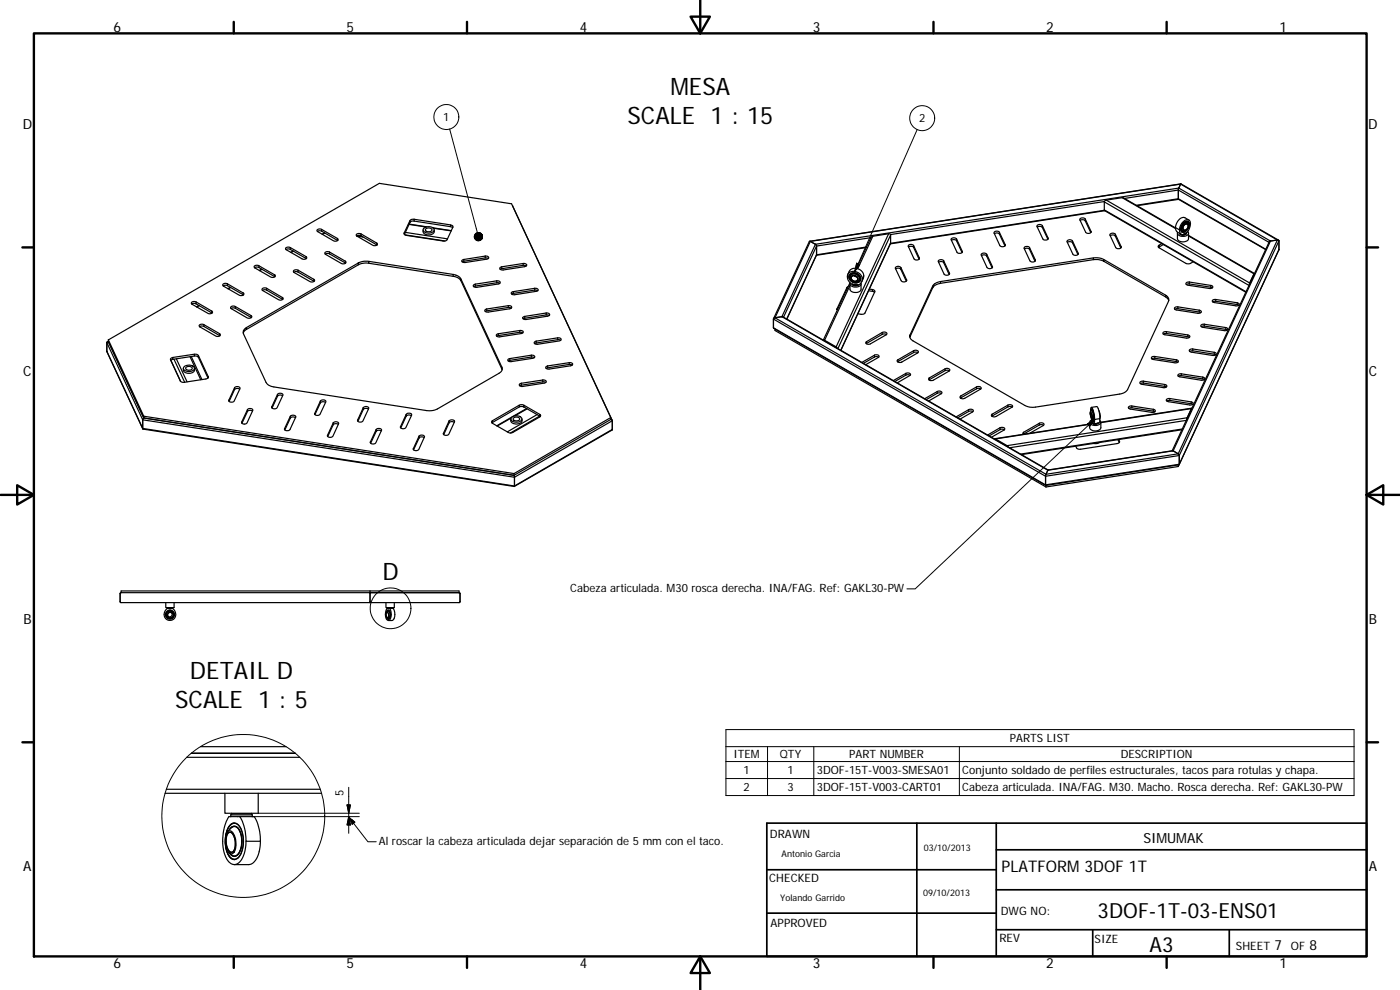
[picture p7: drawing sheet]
<svg xmlns="http://www.w3.org/2000/svg" width="420mm" height="297mm" viewBox="0 0 420 297" stroke-linecap="round" stroke-linejoin="round" font-family="sans-serif">
<g fill="none" stroke="#000" stroke-width=".36">
<path d="M336.8 59.3l16 9.3M336.8 59.3l-4.8 .7M336.8 59.3l16 9.1M353.6 59.6l.1 .2M353.6 57v2.6M353.6 57l27.2 15.7M353.6 59.6l26.3 15.2M353.6 59.6l-12.6 2M353.6 57l-16.1 2.5M353.7 59.8l26.1 15.1M353.7 59.8l-12.5 1.9M353.8 56.4l-.2 .6"/>
<path d="M353.8 56.4l27.5 15.9M353.8 56.4l-109.1 16.9M354.3 55.2l29.1 16.8M354.3 55.2l-.5 1.2M354.3 55.2l-111.1 17.2M354.4 55.2h-.1M354.4 55.2l29.3 16.9M354.4 55.2l-111.4 17.2M77.7 79.7a.77 .77 0 0 0-.9-.2 .77 .77 0 0 0-.4 .8l4.8 2.8a.78 .78 0 0 0 .9 .2 .78 .78 0 0 0 .4-.8l-.1-.1M77.7 79.7l4.7 2.7M77.7 79.7v.6M87.1 74.3l4.7 2.7"/>
<path d="M87.1 74.8l4.7 2.7M87.1 74.3a.78 .78 0 0 0-.9-.2 .78 .78 0 0 0-.4 .7l4.8 2.9a.76 .76 0 0 0 .9 .1 .76 .76 0 0 0 .5-.7l-.2-.1M87.1 74.8l-.6-.1-.7 .2M87.1 74.3v.5M87.9 75.3l-.6 .4M88.1 75.4l-.7 .4M91.8 77.5l.1 .1M91.8 77v.5M96.5 69.4l-.7-.2-.5 .2M96.5 68.8l4.8 2.7M96.5 68.8v.6M96.5 69.4l4.8 2.7"/>
<path d="M96.5 68.8a.87 .87 0 0 0-1.4 .5l5 2.9a.77 .77 0 0 0 .8 .2 .77 .77 0 0 0 .5-.8l-.1-.1M97.4 69.9l-.7 .4M97.5 69.9l-.7 .4M98.9 76.2l-.8-.1-.5 .1M98.9 75.6l4.7 2.8M98.9 75.6v.6M98.9 76.2l4.7 2.7M98.9 75.6a.79 .79 0 0 0-.9-.1 .79 .79 0 0 0-.4 .7l4.8 2.8a.78 .78 0 0 0 .9 .2 .78 .78 0 0 0 .4-.7l-.1-.1M101.3 72.1l.1 .1M101.3 71.5v.6M103.6 78.9l.1 .1M103.6 78.4v.5"/>
<path d="M107.3 70.7l1.2 .1M107.5 78.9a5.1 5.1 0 0 1 3.2-.5v.6a5.3 5.3 0 0 0-3.2 .5zM107.5 78.9l-33.6 19.4M107.5 79.5l-33.6 19.3M108.3 70.7l-.6-.1-.7 .2 2 .3M108.3 70.2l4.7 2.7M108.3 70.2v.5M108.3 70.7l4.7 2.7M108.3 70.2l-.2-.1a.67 .67 0 0 0-.8-.1 .67 .67 0 0 0-.3 .8l4.9 2.8a.76 .76 0 0 0 .8 .2 .76 .76 0 0 0 .5-.8l-.2-.1M110.7 78.4l25.3 3.9M110.7 79l25.3 3.9M113 73.4l.1 .1"/>
<path d="M113 72.9v.5M121.3 69.9v.3M121.5 70.5l12.1 1.8M121.7 69.7l12.6 2M122.7 67.3l5.2 .8M122.8 67.2l5.3 .9M123 66.2l-1.7 3.7M123 66.7l-1.6 3.6M124.3 66.3l10.9 1.7M124.3 65.8l10.9 1.7M124.3 65.8a.92 .92 0 0 0-1.3 .9l.6-.3 .7-.1M124.3 65.8v.5"/>
<path d="M127 69a1.66 1.66 0 0 0 .9 1.4 1.66 1.66 0 0 0 1.8-.1l.6-.6v-.7M127.2 68.5a1.99 1.99 0 0 1 3.1 .5 1.95 1.95 0 0 1-3.3 0zM127.8 68.7a1.09 1.09 0 0 1 1.8 .4 1.14 1.14 0 0 1-1.9-.3zM129.9 68.3l5.6 .9M130.1 68.5l5.3 .8M135.9 68.3l-.7-.3v-.5l.6 .2 .2 .4-1.8 3.8-.8 .4-11.4-1.7-.7-.3v-.4M139.2 78.4l-.5 .2M139.2 77.9v.5M145.6 77.4l-6.4 1M145.6 76.8v.6M145.6 76.8l-6.4 1.1M145.6 77.4l.9 .2"/>
<path d="M145.6 76.8a.63 .63 0 0 1 .7 .1 .63 .63 0 0 1 .3 .6l-7 1.3a.63 .63 0 0 1-.7-.1 .63 .63 0 0 1-.2-.6l.5-.2M153.8 61.7l29.9 64.4M157 79.1a.64 .64 0 0 1 .7 0 .64 .64 0 0 1 .3 .7l-7 1.2a.58 .58 0 0 1-.8 0 .58 .58 0 0 1 0-.8l.4-.1M157 79.6l-6.4 1M157 79.1v.5M157 79.1l-6.4 1M157 79.6l.9 .2M243.2 72.4l-10.6 23M243.2 72.4l-.3 .1-10.8 23.1M243.2 72.4l1.5 .9M244.7 73.3l-10 21.7M244.7 73.3l.4 .5"/>
<path d="M245.1 73.8l-9.9 21.4M245.1 76.5l-9 19.2M245.1 73.8v2.7M245.1 76.5l-.1 .1M260 74.3l-15 2.3M260 74.1l-14.9 2.4M261.4 71.3l-16.3 2.5M261.9 70.9l-4.5 9.7M261.9 70.9l-.5 .4-4.3 9.2M266.7 70.1l-15.8 34M266.7 70.1l.3 .1 .3 .3M266.7 70.1l-4.8 .8"/>
<path d="M267.3 70.5l-15.8 34.1M267.3 72.9l-15 32.2M267.3 70.5v2.4M267.3 72.9l-14.9 32.2M272.7 74.1l.1-.1a1.19 1.19 0 0 1 1.4 .2M274.2 74.2l1.6 3.6M274.2 73.7a.89 .89 0 0 0-.9-.4 .89 .89 0 0 0-.7 .6l1.7 3.8a.91 .91 0 0 0 .9 .3 .91 .91 0 0 0 .7-.6M274.2 73.7l1.7 3.7M274.2 73.7v.5M275.9 77.4v.3M281.7 78.7a1.13 1.13 0 0 1 1.5 .1M283.2 78.8l1.6 3.6"/>
<path d="M283.2 78.3l1.8 3.7M283.2 78.3v.5M283.2 78.3a.89 .89 0 0 0-.9-.4 .89 .89 0 0 0-.7 .6l1.7 3.7a.93 .93 0 0 0 1.7-.2M285.5 72.1a1.11 1.11 0 0 1 1.6 .1M287.1 72.2l1.6 3.6M287.1 71.7l1.7 3.7M287.1 71.7v.5M287.1 71.7a.93 .93 0 0 0-1.6 .2l1.7 3.8a.89 .89 0 0 0 .9 .3 .89 .89 0 0 0 .7-.6M288.8 75.4v.3M294.6 76.7a1.14 1.14 0 0 1 1.5 .1M296.1 76.8l1.6 3.6M296.1 76.3l1.7 3.7"/>
<path d="M296.1 76.3v.5M296.1 76.3a.95 .95 0 0 0-1.6 .2l1.7 3.8a.95 .95 0 0 0 1.6-.3M298.4 70.1a1.14 1.14 0 0 1 1.5 .2M299.9 70.3l1.7 3.5M299.9 69.7a.88 .88 0 0 0-.8-.4 .88 .88 0 0 0-.7 .7l1.7 3.7a.91 .91 0 0 0 .9 .4 .91 .91 0 0 0 .7-.7M299.9 69.7l1.8 3.7M299.9 69.7v.6M301.7 73.4v.3M307.5 74.7a1.11 1.11 0 0 1 1.5 .1M309 74.8l1.6 3.6M309 74.3l1.7 3.7M309 74.3v.5"/>
<path d="M309 74.3a.91 .91 0 0 0-.9-.4 .91 .91 0 0 0-.7 .6l1.7 3.8a.91 .91 0 0 0 .9 .3 .91 .91 0 0 0 .7-.6M310.7 78v.3M311.3 68.1h.1a1.13 1.13 0 0 1 1.4 .2M312.8 68.3l1.7 3.5M312.8 67.7l1.7 3.7M312.8 67.7v.6M312.8 67.7a.91 .91 0 0 0-.9-.4 .91 .91 0 0 0-.7 .7l1.8 3.7a.88 .88 0 0 0 .8 .4 .88 .88 0 0 0 .7-.7M314.5 71.4v.3M320.3 72.7l.2-.1a1.21 1.21 0 0 1 1.4 .2M321.9 72.8l1.6 3.6M321.9 72.3l1.7 3.7M321.9 72.3v.5"/>
<path d="M321.9 72.3a.92 .92 0 0 0-.9-.4 .92 .92 0 0 0-.8 .6l1.8 3.8a.91 .91 0 0 0 .9 .3 .91 .91 0 0 0 .7-.6M323.6 76v.3M324.2 66.2a1.11 1.11 0 0 1 1.5 .1M325.7 66.3l1.7 3.5M325.7 65.7l1.7 3.7M325.7 65.7v.6M325.7 65.7a.91 .91 0 0 0-.9-.3 .91 .91 0 0 0-.7 .6l1.7 3.7a.93 .93 0 0 0 1.6-.3M327.4 69.4v.3M328.1 77.4a5.1 5.1 0 0 1 3.2 .5v.5a5.1 5.1 0 0 0-3.2-.5zM328.1 77.9l-45.8 7.1M328.1 77.4l-45.8 7.1M331.3 77.9l18.5 10.7"/>
<path d="M331.3 78.4l18.5 10.7M331.4 63l42.5 24.5M331.4 60.6l43.4 25M331.4 63l.2 .2M331.4 60.6v2.4M331.4 60.5l-64.1 9.9M331.4 63.1l-64.1 9.9M331.5 63.2l-64.3 10M331.6 63.2l42.3 24.5M332 60l43 24.9M332 60l-.6 .6M333.2 70.7a1.09 1.09 0 0 1 1.5 .2"/>
<path d="M334.7 70.9l1.7 3.5M334.7 70.3l1.8 3.7M334.7 70.3v.6M334.7 70.3a.95 .95 0 0 0-1.6 .2l1.7 3.8a.92 .92 0 0 0 .9 .3 .92 .92 0 0 0 .8-.6M336.5 74v.3M347.7 74.2l.2-.6-.3 .3 .1 .4 8.4 4.8h1l1-.6M348.7 73.1l-.8 .5M349.1 73.4l-1.2 .7M352.8 68.3l.2 .9 .4 .5M352.8 68.3l1.2 .7M353.4 70v1.6a1.92 1.92 0 0 0 3.3 0v-1.6M353.4 69.7l1.2 .7"/>
<path d="M354 69a2.93 2.93 0 0 1 2.6-3.1 1.79 1.79 0 0 1 .4 2.6l-.9 1.3M354 69l.3 1.1 .6 .4M354.1 70.2l.8 .3 1-.3M355.1 67a.95 .95 0 0 1 1-.7 .95 .95 0 0 1 .8 .9 2.29 2.29 0 0 1-2.1 2.4 1.77 1.77 0 0 1 .3-2.6zM355.1 70.3l-.2 .2M355.3 66.8a.96 .96 0 0 1 1.3-.2 .96 .96 0 0 1 .2 1.4 1.87 1.87 0 0 1-2.1 1.5 2.03 2.03 0 0 1 .6-2.7zM355.3 67.4a.78 .78 0 0 1 1.2-.2 .78 .78 0 0 1 .1 1.2 .89 .89 0 0 1-1.4 .8 .89 .89 0 0 1 0-1.6zM355.3 67.6a.72 .72 0 0 1 1.1-.3 .72 .72 0 0 1 0 1.2 .74 .74 0 0 1-1.1 .5 .74 .74 0 0 1-.1-1.2zM355.4 67.5a.67 .67 0 0 1 1-.1 .67 .67 0 0 1 0 1 .77 .77 0 0 1-1.2 .5 .77 .77 0 0 1 .1-1.3zM356 70.1a1.32 1.32 0 0 1-1.9 0l.6 .3M356.1 69.8l-.3 .3-.7 .2M356.1 69.8a.88 .88 0 0 1-1.2 .7"/>
<path d="M356.1 69.8l-1 .5M356.5 69.5a.93 .93 0 0 1-.1 1.1 .93 .93 0 0 1-1 .3 1.42 1.42 0 0 1-2-1.2M356.5 66.4a2.11 2.11 0 0 1-1.8 3.2M356.6 68.4a1.01 1.01 0 0 0 .2-1.1 1.01 1.01 0 0 0-1-.6 1.87 1.87 0 0 0-.9 2.6l.9-.1 .6-.6M356.7 67.3a.8 .8 0 0 0-.7-.7 .8 .8 0 0 0-.9 .6 1.29 1.29 0 0 0 0 2.2l.4-.1M356.7 70.8l19.6 11.3M356.7 70.6l19.7 11.4M356.8 66l-1.2-.7a2.72 2.72 0 0 0-2.8 3M381.3 72.3l-29.2 63M381.3 72.3l-.4 .2-29.1 62.8M383.4 72l-29.8 64.2M383.4 72l-2.1 .3"/>
<path d="M383.4 72l.4 .3M383.8 74.9l-29.9 64.4M383.8 72.3l-29.9 64.4M383.8 74.9l-29.9 64.5M383.8 72.3v2.6M58.8 90.6a.77 .77 0 0 0-.8-.2 .77 .77 0 0 0-.5 .8l4.9 2.8a.86 .86 0 0 0 1.4-.5l-.3-.2M58.8 91.2l-.8-.2-.5 .2M58.8 90.6l4.7 2.7M58.8 90.6v.6M58.8 91.2l4.7 2.7M59.7 91.6l-.7 .5M59.8 91.7l-.7 .4"/>
<path d="M61.2 97.4a.87 .87 0 0 0-1.4 .5l4.9 2.9a.77 .77 0 0 0 .9 .2 .77 .77 0 0 0 .4-.8l-.1-.1M61.2 97.9l-.8-.1-.5 .2M61.2 97.4l4.7 2.7M61.2 97.4v.5M61.2 97.9l4.7 2.8M63.5 93.9h.1M63.5 93.3v.6M68.3 85.2a.77 .77 0 0 0-.9-.2 .77 .77 0 0 0-.5 .7l4.9 2.9a.78 .78 0 0 0 .8 .1 .78 .78 0 0 0 .5-.7l-.1-.1M68.3 85.7l-.8-.1-.5 .2M68.3 85.2l4.7 2.7M68.3 85.2v.5M68.3 85.7l4.7 2.7"/>
<path d="M69.1 86.2l-.7 .4M69.2 86.3l-.7 .4M70.6 92a.76 .76 0 0 0-.8-.2 .76 .76 0 0 0-.5 .8l4.9 2.8a.88 .88 0 0 0 1.4-.5l-.3-.2M70.6 92.5l-.8-.1-.5 .2M70.6 92l4.7 2.7M70.6 92v.5M70.6 92.5l4.7 2.7M73 88.4l.1 .1M73 87.9v.5M73 99.9l.4-.7 .5-.4v-.5a1.47 1.47 0 0 0-.8 1.9l6.8 14.5a2.91 2.91 0 0 0 2.3 1.4l45.8 7.1a5.3 5.3 0 0 0 3.3-.5l18.4-10.7a1.44 1.44 0 0 0 .9-1.8M75.3 95.2l.1 .1M75.3 94.7v.5"/>
<path d="M77.7 80.3l-.6-.2-.7 .2M77.7 80.3l4.7 2.7M78.5 80.8l-.7 .4M78.6 80.8l-.7 .4M80 86.5a.76 .76 0 0 0-.8-.2 .76 .76 0 0 0-.5 .8l4.9 2.8a.88 .88 0 0 0 1.4-.4l-.3-.2M80 87.1l-.5-.2-.8 .2M80 86.5l4.7 2.8M80 86.5v.6M80 87.1l4.7 2.7M82.4 83l.1 .1M82.4 82.4v.6M84.7 89.8l.1 .1"/>
<path d="M84.7 89.3v.5M89.5 81.1a.77 .77 0 0 0-.9-.2 .77 .77 0 0 0-.5 .8l4.9 2.8a.78 .78 0 0 0 .9 .1 .78 .78 0 0 0 .4-.7l-.1-.1M89.5 81.6l-.8-.1-.5 .2M89.5 81.1l4.7 2.7M89.5 81.1v.5M89.5 81.6l4.7 2.7M94.2 84.3l.1 .1M94.2 83.8v.5M136 82.3a3 3 0 0 1 2.3 1.4v.5a2.83 2.83 0 0 0-2.3-1.3zM138.3 84.2l12.3 26.5M138.3 83.7l12.3 26.5M142.7 85.8l-.5 .2"/>
<path d="M142.7 85.3v.5M146.1 93.3l-.5 .2M146.1 92.7v.6M149.1 84.8l-6.4 1M149.1 84.3v.5M149.1 84.3l-6.4 1M149.1 84.8l.9 .2M149.1 84.3a.58 .58 0 0 1 .8 0 .58 .58 0 0 1 0 .8l-6.8 1.1a.58 .58 0 0 1-.8 0 .58 .58 0 0 1 0-.8l.4-.1M150.6 80.6l-.5 .2M150.6 80.1v.5M152.5 92.2l-6.4 1.1M152.5 91.7v.5"/>
<path d="M152.5 91.7l-6.4 1M152.5 92.2l.9 .3M152.5 91.7a.64 .64 0 0 1 .8 0 .64 .64 0 0 1 .2 .7l-7 1.2a.66 .66 0 0 1-.7 0 .66 .66 0 0 1-.2-.7l.5-.2M154 88l-.4 .2M154 87.5v.5M156 99.7l-6.4 1M156 99.2v.5M156 99.2l-6.4 .9M156 99.7l.9 .2M156 99.2a.64 .64 0 0 1 .7 0 .64 .64 0 0 1 .2 .6l-6.9 1.3a.63 .63 0 0 1-.7-.1 .63 .63 0 0 1-.3-.6l.6-.3M157.5 95.5l-.5 .2M157.5 94.9v.6"/>
<path d="M160.5 87l-6.5 1M160.5 86.5v.5M160.5 86.5l-6.5 1M160.5 87l.9 .2M160.5 86.5a.63 .63 0 0 1 .7 0 .63 .63 0 0 1 .2 .7l-6.9 1.2a.63 .63 0 0 1-.7 0 .63 .63 0 0 1-.3-.7l.5-.2M163.9 94.5l-6.4 1M163.9 93.9v.6M163.9 93.9l-6.4 1M163.9 94.5l.9 .2M163.9 93.9a.58 .58 0 0 1 .8 0 .58 .58 0 0 1 0 .8l-6.8 1.2a.63 .63 0 0 1-.7-.1 .63 .63 0 0 1-.2-.6l.5-.3M232.1 98.3l81.7 47.4M232.1 95.7v2.6"/>
<path d="M232.1 98.3l81.7 47.2M232.1 95.7l81.7 47.2M232.6 95.4l-.5 .3M232.6 98.7v.5l81.3 46.9M232.6 95.4l81.3 46.9M234.7 95l79.8 46M234.7 95l79.8 46.1M234.7 95l-2.1 .4M251.2 92.9v-.3l.1 .4M254.2 86.3l-3 6.3M254.2 86.3v.5M254.4 82.4l.5-1a2.48 2.48 0 0 1 2.6-.7 2.48 2.48 0 0 1 1.7 2.1"/>
<path d="M254.6 86l-.4 .3M254.9 82.6a1.89 1.89 0 0 0 1 2 1.89 1.89 0 0 0 2.3-.5M255.1 85.6l-7.6 16.5-.4-.1M255.1 84.8l-8 17.2M255.1 85.2v1.6a1.92 1.92 0 0 0 3.3 0v-1.6M255.2 82.2a1.87 1.87 0 0 1 2.2 0 1.87 1.87 0 0 1 .6 2.2 1.88 1.88 0 0 1-2.3 .2 1.88 1.88 0 0 1-.7-2.2zM255.2 84.9a1.48 1.48 0 0 0 2.2 1.2 .97 .97 0 0 0 1-1.2M255.2 82.2a1.83 1.83 0 0 1 2.2 0 1.83 1.83 0 0 1 .6 2.2 1.84 1.84 0 0 1-2.3 .1 1.84 1.84 0 0 1-.7-2.1zM255.3 82.5a1.54 1.54 0 0 1 1.9-.1 1.54 1.54 0 0 1 .6 1.8 1.54 1.54 0 0 1-2 .1 1.54 1.54 0 0 1-.5-1.8zM255.3 82.6a1.5 1.5 0 0 1 1.9-.2 1.5 1.5 0 0 1 .6 1.8 1.5 1.5 0 0 1-1.9 .1 1.5 1.5 0 0 1-.6-1.7zM255.4 82.4a1.51 1.51 0 0 1 1.9 0 1.51 1.51 0 0 1 .4 1.9 1.51 1.51 0 0 1-1.9 0 1.51 1.51 0 0 1-.4-1.9zM255.6 82.8a1.12 1.12 0 0 1 1.5 .1 1.12 1.12 0 0 1 0 1.5 1.16 1.16 0 0 1-1.4-.2 1.16 1.16 0 0 1-.1-1.4z"/>
<path d="M255.6 83a.97 .97 0 0 1 1.4-.1 .97 .97 0 0 1 .1 1.4 1.01 1.01 0 0 1-1.2-.2 1.01 1.01 0 0 1-.3-1.1zM255.7 82.9a.98 .98 0 0 1 1.4 .1 .98 .98 0 0 1-.1 1.3 1.02 1.02 0 0 1-1.2-.2 1.02 1.02 0 0 1-.1-1.2zM255.7 85.2a1.47 1.47 0 0 0 1.8 .3l-.8 .2-.8-.3M255.8 85.3a1.31 1.31 0 0 0 1.7 .2M255.9 85.3l1.3 .2M256.4 82.7l.7 .4M256.4 82.7h.1M257.2 85.5h.4M258.8 83.7l-.4 1.2-.8 .6M258.8 83.7a2.47 2.47 0 0 0-1.8-2.1 2.47 2.47 0 0 0-2.6 .8 2.34 2.34 0 0 0 1.5 2.9M259.2 82.8l-.6 1.7M259.2 82.8l-.4 .9"/>
<path d="M260.7 87.2l1.1 .2M260.9 86.7l.9 .2M261.8 86.9l.8 .5-3.1 6.6-.9 .3-1.2-.2M261.8 86.9v.5l.7 .3M264.8 99.8l-4.7 2.7M264.8 99.8a.77 .77 0 0 1 .8-.2 .77 .77 0 0 1 .5 .8l-4.9 2.8a.87 .87 0 0 1-1.4-.5l.3-.2M264.8 99.8v.5M268.8 80.7a1.14 1.14 0 0 1 1.6 .1M270.4 80.8l1.6 3.5M270.4 80.3l1.7 3.7M270.4 80.3v.5M270.4 80.3a.93 .93 0 0 0-1.7 .2l1.8 3.7a.92 .92 0 0 0 .8 .4 .92 .92 0 0 0 .8-.6"/>
<path d="M272.1 84v.2M279.9 85.9l-6.8 14.5M279.9 86.4l-6.8 14.6M280.2 85.4l.9-.6 1.2-.3v.5a3.1 3.1 0 0 0-2.4 1.4v-.5zM285 82v.2M297.8 80v.3M350 99.5a.64 .64 0 0 0-.7 0 .64 .64 0 0 0-.2 .7l7 1.3a.57 .57 0 0 0 .7-.1 .57 .57 0 0 0 0-.8l-.3-.1M350 99.5l6.5 1M350 99.5v.6M350.7 90.2l-.9-1.1v-.5a1.45 1.45 0 0 1 .9 1.8l-12.3 26.5a3 3 0 0 1-2.4 1.3l-25.2 4a5 5 0 0 1-3.2-.6l-33.6-19.3a1.44 1.44 0 0 1-.9-1.9v.6M353.5 92.1a.63 .63 0 0 0-.7 0 .63 .63 0 0 0-.3 .7l7 1.2a.63 .63 0 0 0 .7 0 .63 .63 0 0 0 .2-.7l-.5-.2M353.5 92.6l6.4 1"/>
<path d="M353.5 92.6l-.9 .2M353.5 92.1l6.4 1M353.5 92.1v.5M356.9 84.6a.58 .58 0 0 0-.8 0 .58 .58 0 0 0 0 .8l6.8 1.2a.63 .63 0 0 0 .7-.1 .63 .63 0 0 0 .3-.6l-.5-.3M356.9 85.2l6.5 1M356.9 85.2l-.9 .2M356.9 84.6l6.5 1M356.9 84.6v.6M359.9 93.1v.5M359.9 93.6l.5 .2M361.4 97.8l-.9 .2M361.4 97.3l6.5 1"/>
<path d="M361.4 97.3v.5M361.4 97.3a.64 .64 0 0 0-.7 0 .64 .64 0 0 0-.2 .7l6.9 1.2a.64 .64 0 0 0 .7 0 .64 .64 0 0 0 .3-.7l-.5-.2M361.4 97.8l6.5 1M363.4 86.2l.4 .2M363.4 85.6v.6M364.9 90.4l-.9 .2M364.9 89.9l6.4 .9M364.9 89.9v.5M364.9 89.9a.62 .62 0 0 0-.8 0 .62 .62 0 0 0-.2 .7l7 1.2a.63 .63 0 0 0 .7-.1 .63 .63 0 0 0 .2-.6l-.5-.3M364.9 90.4l6.4 1M367.9 98.8l.4 .2M367.9 98.3v.5"/>
<path d="M371.3 91.4l.5 .2M371.3 90.8v.6M375 84.9l-.1 .6M375.3 84.6h.1M375.4 84.2l.1 .1M376.3 82.1l-1.3 2.8M376.4 82.3l-1.4 3M376.5 82.1h-.2M32.1 105.4l10.7 23.3M32.1 102.8v2.6M32.1 102.8l10.7 23.2M32.1 105.4l10.7 23.1"/>
<path d="M32.5 102.4l-.3 .2M32.5 102.5l-.4 .3M32.5 102.5l10.6 22.9M32.5 102l81.3-47 39.7 6.2 29.8 64.1M32.5 102v.5M32.5 102l10.6 22.9M51.9 107.8l-.7 .3 3 6.3M51.9 107.8v-.5l-.6 .2-.2 .3 3.2 6.7 1 .2 6.7-1 .5-.3v-.4v.3M52.2 107.8l3.2 6.9M52.9 107.7l3.2 6.9M55 110.5a1.67 1.67 0 0 0 1 1.5 1.67 1.67 0 0 0 1.7-.2l.6-.4 .1-.9M55.4 109.9a1.87 1.87 0 0 1 2.9 .8 2.04 2.04 0 0 1-3.3-.1z"/>
<path d="M55.9 110.2a1.14 1.14 0 0 1 1.8 .4 1.12 1.12 0 0 1-2-.2zM57 107l3.3 6.9M57.4 107l3.2 6.9M58.3 106.3l-6.4 1M58.3 106.8l-6.4 1M58.3 106.3a.89 .89 0 0 1 1.3 .9l-.6-.4h-.7zM59.6 106.7l2.9 6.3M59.6 107.2l2.8 6.2M65.9 100.1v.6M65.9 100.7h.1M70.4 116.4l-1.7 3.7M70.4 116.4a.91 .91 0 0 1 .9-.4 .91 .91 0 0 1 .7 .6l-1.7 3.7a.89 .89 0 0 1-.9 .4 .89 .89 0 0 1-.7-.6"/>
<path d="M70.4 116.9l-1.6 3.5M70.4 116.4v.5M71.9 116.8a1.14 1.14 0 0 0-1.5 .1M83.3 118.3l-1.7 3.8M83.3 118.3a.91 .91 0 0 1 .9-.3 .91 .91 0 0 1 .7 .6l-1.7 3.7a.9 .9 0 0 1-.9 .4 .9 .9 0 0 1-.7-.6M83.3 118.9l-1.7 3.5M83.3 118.3v.6M84.8 118.8a1.17 1.17 0 0 0-1.5 .1M149.6 100.7l-.5 .2M149.6 100.1v.6M150.6 110.2l.1 .7M153 108.1l-.5 .2"/>
<path d="M153 107.6v.5M156.5 115.6l-.5 .1M156.5 115v.6M159.5 107.1l-6.5 1M159.5 106.6v.5M159.5 106.6l-6.5 1M159.5 107.1l.8 .2M159.5 106.6a.56 .56 0 0 1 .7 0 .56 .56 0 0 1 0 .8l-6.8 1.1a.63 .63 0 0 1-.7 0 .63 .63 0 0 1-.2-.7l.5-.2M160.9 102.4v.5M160.9 102.9l-.4 .2M162.9 114.6l-6.4 1M162.9 114v.6"/>
<path d="M162.9 114l-6.4 1M162.9 114.6l.9 .1M162.9 114a.63 .63 0 0 1 .7 .1 .63 .63 0 0 1 .2 .6l-6.9 1.3a.58 .58 0 0 1-.8-.1 .58 .58 0 0 1 0-.8l.4-.1M164.4 110.4l-.5 .1M164.4 109.8v.6M167.4 101.9l-6.5 1M167.4 101.4v.5M167.4 101.4l-6.5 1M167.4 101.9l.9 .2M167.4 101.4a.63 .63 0 0 1 .7 0 .63 .63 0 0 1 .2 .7l-6.9 1.2a.64 .64 0 0 1-.7 0 .64 .64 0 0 1-.3-.7l.5-.2M170.8 109.3l-6.4 1.1M170.8 108.8v.5"/>
<path d="M170.8 108.8l-6.4 1M170.8 109.3l.9 .2M170.8 108.8a.66 .66 0 0 1 .7 .1 .66 .66 0 0 1 .3 .6l-7 1.2a.66 .66 0 0 1-.7 0 .66 .66 0 0 1-.2-.7l.5-.2M247.5 102.1l3.4 2M250.9 104.1l.4 .4M260.1 102.5v.5M260.1 103l-.1 .1M262.4 107.1l-3.2 1.9M262.4 106.6l-3.7 2.1M262.4 107.1l.6-.1 .7 .2M262.4 106.6a.76 .76 0 0 1 .9-.2 .76 .76 0 0 1 .4 .8l-3.9 2.2M262.4 106.6v.5"/>
<path d="M264.8 100.3l.6-.1 .7 .2M264.8 100.3l-4.7 2.7M269.5 108v.5M269.5 108.5l-.1 .1M271.9 112.6l-3.3 1.8M271.9 112l-3.8 2.2M271.9 112.6l.5-.2 .7 .2M271.9 112a.86 .86 0 0 1 1.4 .5l-4 2.4M271.9 112v.6M273.1 101v.2M274.2 105.8l.8-.2 .5 .2M274.2 105.2l-4.7 2.8"/>
<path d="M274.2 105.2a.86 .86 0 0 1 1.4 .5l-5 2.9a.87 .87 0 0 1-1.4-.5l.3-.1M274.2 105.2v.6M274.2 105.8l-4.7 2.7M278.9 113.4v.5M278.9 113.9l-.1 .1M281.3 118l-3.3 1.9M281.3 117.5l-3.8 2.1M281.3 118l.7-.1 .5 .2M281.3 117.5a.76 .76 0 0 1 .8-.2 .76 .76 0 0 1 .5 .7l-3.9 2.3M281.3 117.5v.5M283.6 111.2l.8-.1 .5 .2M283.6 110.7l-4.7 2.7"/>
<path d="M283.6 110.7a.9 .9 0 0 1 1.4 .4l-4.9 3a.78 .78 0 0 1-.9 .1 .78 .78 0 0 1-.4-.7l.1-.1M283.6 110.7v.5M283.6 111.2l-4.7 2.7M288.3 118.8v.6M288.3 119.4h-.1M293.1 116.1a.75 .75 0 0 1 .8-.2 .75 .75 0 0 1 .5 .8l-4.9 2.8a.77 .77 0 0 1-.8 .2 .77 .77 0 0 1-.5-.8l.1-.1M293.1 116.6l.5-.1 .7 .2M293.1 116.1l-4.8 2.7M293.1 116.1v.5M293.1 116.6l-4.8 2.8M343.1 114.4a.64 .64 0 0 0-.7 0 .64 .64 0 0 0-.2 .7l7 1.2a.58 .58 0 0 0 .8 0 .58 .58 0 0 0 0-.8l-.4-.1M343.1 114.9l6.5 1"/>
<path d="M343.1 114.9l-.9 .2M343.1 114.4l6.5 1M343.1 114.4v.5M346.6 107a.61 .61 0 0 0-.7 0 .61 .61 0 0 0-.3 .6l7 1.3a.63 .63 0 0 0 .7-.1 .63 .63 0 0 0 .2-.6l-.5-.2M346.6 107.5l6.4 1M346.6 107.5l-.9 .2M346.6 107l6.4 1M346.6 107v.5M349.6 115.4v.5M349.6 115.9l.4 .2M350 100.1l6.5 .9M350 100.1l-.9 .1"/>
<path d="M351.1 119.6a.64 .64 0 0 0-.7 0 .64 .64 0 0 0-.3 .7l7 1.2a.63 .63 0 0 0 .7 0 .63 .63 0 0 0 .2-.7l-.5-.2M351.1 119.6l6.4 1M351.1 119.6v.5M353 108v.5M353 108.5l.5 .2M354.5 112.2a.62 .62 0 0 0-.7 0 .62 .62 0 0 0-.2 .6l6.9 1.3a.63 .63 0 0 0 .7 0 .63 .63 0 0 0 .3-.7l-.5-.2M354.5 112.7l6.5 1M354.5 112.7l-.9 .2M354.5 112.2l6.5 1M354.5 112.2v.5M356.5 100.5v.5M356.5 101l.4 .2"/>
<path d="M358 105.3l6.4 1M358 104.7l6.4 1M358 104.7v.6M358 104.7a.64 .64 0 0 0-.7 .1 .64 .64 0 0 0-.3 .6l7 1.3a.64 .64 0 0 0 .7-.1 .64 .64 0 0 0 .2-.7l-.5-.2M358 105.3l-.9 .2M361 113.7l.4 .2M361 113.2v.5M364.4 105.7v.6M364.4 106.3l.5 .1M42.8 126l111.6 17.2M42.8 128.5l111.6 17.3M42.8 126v2.5"/>
<path d="M42.8 128.5l.2 .3 111.3 17.2M43.1 125.4l111.2 17.2M43.1 125.4l-.3 .6M43.1 124.9v.5M43.1 124.9l111.2 17.2M68.7 120.1v.2M72.5 126.6v.3M74.3 122.9a.88 .88 0 0 1 .8-.4 .88 .88 0 0 1 .8 .7l-1.8 3.7a.91 .91 0 0 1-.8 .4 .91 .91 0 0 1-.8-.7M74.3 123.5l-1.7 3.5M74.3 122.9v.6M74.3 122.9l-1.8 3.7M75.8 123.3a1.14 1.14 0 0 0-1.5 .2"/>
<path d="M81.6 122.1v.2M85.4 128.6v.3M87.1 124.9a.93 .93 0 0 1 1.6 .3l-1.7 3.7a.92 .92 0 0 1-.9 .4 .92 .92 0 0 1-.7-.7M87.1 124.9v.6M87.1 125.5l-1.6 3.5M87.1 124.9l-1.7 3.7M88.7 125.3a1.11 1.11 0 0 0-1.6 .2M94.5 124.1v.2M96.1 120.3a.92 .92 0 0 1 .9-.3 .92 .92 0 0 1 .8 .6l-1.8 3.7a.91 .91 0 0 1-1.5-.2M96.1 120.9l-1.6 3.5M96.1 120.3v.6M96.1 120.3l-1.6 3.8"/>
<path d="M97.7 120.8a1.13 1.13 0 0 0-1.6 .1M98.3 130.6v.3M100 126.9a.91 .91 0 0 1 .9-.4 .91 .91 0 0 1 .7 .6l-1.7 3.8a.92 .92 0 0 1-.9 .4 .92 .92 0 0 1-.7-.7M100 127.4l-1.6 3.6M100 126.9v.5M100 126.9l-1.7 3.7M101.5 127.3l-.1-.1a1.21 1.21 0 0 0-1.4 .2M107.3 126v.3M109 122.3a.92 .92 0 0 1 .9-.4 .92 .92 0 0 1 .7 .7l-1.7 3.7a.9 .9 0 0 1-.8 .4 .9 .9 0 0 1-.8-.7M109 122.9l-1.6 3.5M109 122.3v.6M109 122.3l-1.7 3.7"/>
<path d="M110.6 122.7h-.2a1.15 1.15 0 0 0-1.4 .2M111.2 132.6v.3M112.9 128.9a.89 .89 0 0 1 .9-.4 .89 .89 0 0 1 .7 .7l-1.7 3.7a.92 .92 0 0 1-.9 .3 .92 .92 0 0 1-.7-.6M112.9 128.9l-1.7 3.7M112.9 129.4l-1.7 3.6M112.9 128.9v.5M114.4 129.3a1.11 1.11 0 0 0-1.5 .1M120.2 128v.3M121.9 124.3a.91 .91 0 0 1 .9-.4 .91 .91 0 0 1 .7 .7l-1.7 3.7a.91 .91 0 0 1-.9 .4 .91 .91 0 0 1-.7-.7M121.9 124.9l-1.6 3.5M121.9 124.3v.6M121.9 124.3l-1.7 3.7"/>
<path d="M123.5 124.7a1.17 1.17 0 0 0-1.6 .2M124 134.6v.3M125.8 130.9a.93 .93 0 0 1 1.6 .2l-1.7 3.8a.94 .94 0 0 1-1.7-.3M125.8 131.4l-1.7 3.6M125.8 130.9v.5M125.8 130.9l-1.8 3.7M127.3 131.3a1.14 1.14 0 0 0-1.5 .1M133.1 130v.3M134.8 126.3a.94 .94 0 0 1 1.6 .3l-1.7 3.7a.91 .91 0 0 1-.9 .4 .91 .91 0 0 1-.7-.7M134.8 126.9l-1.6 3.5M134.8 126.3v.6M134.8 126.3l-1.7 3.7"/>
<path d="M136.3 126.7a1.16 1.16 0 0 0-1.5 .2M147.8 126.2l-.2 .7M153.3 125.7a1.66 1.66 0 0 0 .9 1.5 1.66 1.66 0 0 0 1.8-.2l.5-.4 .2-.9M153.4 125.5l-4.2 2.3M153.5 125.3a2.03 2.03 0 0 1 3.1 .4 1.89 1.89 0 0 1-3.3-.1zM154.1 125.5a1.13 1.13 0 0 1 1.9 .3 1.15 1.15 0 0 1-2-.2zM155.8 122.1l-8 4.6M155.8 121.6l-8 4.6M155.8 121.6l1.1-.2 .3 .2v.5h-1.4zM157.2 121.6l4.8 2.7M157.2 122.1l4.8 2.7-8.8 5.1M158 122.6l-8.9 5.2"/>
<path d="M158.2 122.7l-3.7 2.1M161.2 124.4l-9 5.2M162.1 125l-.1-.7 .3 .5-.3 .3-8.6 4.8-.9-.2-4.7-2.7-.3-.3 .3-.5M183.3 125.3l-29 16.8v.5M183.3 125.3v.6M183.3 125.9l.5 .3M183.3 125.9l-29 16.7M183.8 126.2v2.6M183.8 126.2l-29.4 17M183.8 128.8l-29.4 17M183.8 128.8l-29.5 17.2M290.7 123.5l.8-.2 .5 .2"/>
<path d="M290.7 122.9a.78 .78 0 0 1 .9-.2 .78 .78 0 0 1 .4 .8l-3.9 2.3M290.7 123.5l-3.3 1.8M290.7 122.9v.6M290.7 122.9l-3.7 2.2M297.8 124.3v.5M297.8 124.8l-.1 .1M298.4 131.7h.4M298.8 131.7l3.4 2M300.1 128.9l-3.2 1.9M300.1 128.3l-3.7 2.2M300.1 128.9l.6-.1 .7 .2M300.1 128.3h.2a.82 .82 0 0 1 1.2 .5l-4 2.4"/>
<path d="M300.1 128.3v.6M302.2 133.7l.4 .4M302.5 122.1l.6-.2 .7 .3M302.5 121.6l-4.7 2.7M302.5 121.6a.78 .78 0 0 1 .8-.2 .78 .78 0 0 1 .5 .7l-4.9 2.8a.77 .77 0 0 1-.8 .2 .77 .77 0 0 1-.5-.7l.2-.1M302.5 121.6v.5M302.5 122.1l-4.7 2.7M307.2 129.7v.5M307.2 130.2l-.1 .1M307.2 129.7l-.3 .4 .2 .2M311.9 127.5l.8-.1 .5 .2M311.9 127l-4.7 2.7"/>
<path d="M311.9 127a.78 .78 0 0 1 .9-.2 .78 .78 0 0 1 .4 .8l-4.1 2.4M311.9 127v.5M311.9 127.5l-4.7 2.7M327 126.7v1.6a1.93 1.93 0 0 0 3.4 0v-1.6M327 127.2l-28.5 4.4M327 127.3l-28.2 4.4M327.2 123.6l.4-.5a3.1 3.1 0 0 1 .5 2.9l-.3-.2M327.2 123.6l.5 .9 .1 1.4-.4-.9zM327.2 123.8l.5 .7 .1 1.2-.4-.8zM327.3 123.7l.5 1v1l-.6-1.2zM327.3 123.5a.72 .72 0 0 1 .4-1.2l.6 1.8 .2 1.8M327.4 123.3l.2-.6a4.4 4.4 0 0 1 .5 3.7l-.3-.5"/>
<path d="M327.5 125.4l.2 .8M327.5 122.2l1.7-.2 .2 .2 .5 1.3 .2 2.1M327.6 123.2v-.1a3.1 3.1 0 0 1 .5 2.9h-.1M327.6 126a.82 .82 0 0 0-.5 1 .82 .82 0 0 0 .9 .6 1.53 1.53 0 0 0 2.3-1.1l-.2-.3M327.6 122.7l-.2 .6 .2-.5a2.74 2.74 0 0 1 .8 2.6l-.2 .9-.4-.4M327.6 126.4l.1 .4 .5 .3M327.7 126.2l.4 .7M327.7 126.2l-.1 .4 .5 .3M327.7 126.9a1.31 1.31 0 0 0 1.9 0M327.8 126.9l.4 .2M327.8 125.9l.4 .5M328.1 126.9l.1 .3"/>
<path d="M328.2 127.1l1.4-.2-.8 .3zM328.5 125.9l1.6-.3-.2 1.3-1.7 .3 .3-.5zM329.6 126.9l-.1 .1M329.8 123.2l.4 1.6-.1 .6M329.9 132.8l-.6 .3h-1.1M335.5 131.9l.4 .9M335.7 131.9l.3 .5M336 132.7v-.3l-.2 .5-.6 .2-10.9 1.7a1.17 1.17 0 0 1-1.4-.9M339.7 121.8a.56 .56 0 0 0-.8 0 .56 .56 0 0 0 0 .8l6.8 1.1a.63 .63 0 0 0 .7 0 .63 .63 0 0 0 .2-.7l-.5-.2M339.7 122.3l6.4 1.1M339.7 122.3l-.9 .3M339.7 121.8l6.4 1"/>
<path d="M339.7 121.8v.5M346.1 122.8v.6M346.1 123.4l.5 .1M351.1 120.1l6.4 1M351.1 120.1l-.9 .2M352.1 135.3l1.5 .9M352.1 135.3l-37.6 5.7M352.1 135.3l-37.6 5.8M353.6 136.2l.3 .5M353.6 136.2l-39.7 6.1M353.6 139.5v.5M353.6 140l-39.7 6.1"/>
<path d="M353.8 139.5l-.2 .5M353.9 139.3l-40.1 6.4M353.9 136.7v2.6M353.9 139.3l-40.1 6.2M353.9 136.7l-40.1 6.2M354.7 128.9l-48.1 7.5M354.8 128.7l-48.5 7.5M356 126.1l-53 8.2M356.3 125.3l-.2 .6M356.3 125.3l-54.1 8.4M356.3 125.5h.1M357.5 120.6v.5"/>
<path d="M357.5 121.1l.5 .2M357.5 122.9h.1M357.5 122.6l-1.2 2.7M357.5 122.6l-27.1 4.2M357.6 122.7l-1.4 3M357.6 122.5l-27.2 4.2M357.7 122.6h-.2M154.3 142.6l.1 .6M154.4 145.8l-.1 .2M154.4 143.2v2.6M313.8 142.9v2.6M313.8 145.5v.2"/>
<path d="M313.9 142.3l-.1 .6M313.9 145.6v.5M314.5 141.1l-.6 1.2M314.5 141v.1M36.4 177.8l-.3 .3v2.4l.3 .3h101.4l.3-.3v-2.4l-.3-.3M111.1 177.8v3M111.1 177.8h26.7M111.1 177.8h-74.7v-.5h101.4v.5M111.1 177.3v.5M49.8 180.8v1.5h2.4v-1.5M49.9 182.8l.6-.2a1.82 1.82 0 0 1 2.3 1.8 1.82 1.82 0 0 1-2.5 1.6 1.82 1.82 0 0 1-.6-2.9zM50.2 182.4v.2"/>
<path d="M50.3 182.3v.1M50.3 182.4h-.1M50.3 182.4h1.5h-1.6M51.5 183.9a.74 .74 0 0 1 0 .9 .74 .74 0 0 1-1 .2M51.6 183.9a.76 .76 0 0 0-1.1 .1 .76 .76 0 0 0 .1 1.1M51.7 182.3l.1 .3M115.8 180.8v1.5h2.5v-1.5M115.9 184.5a1.24 1.24 0 0 0 .7 1.3M116 183.8a.56 .56 0 0 1 .7-.5 .56 .56 0 0 1 .4 .7 .82 .82 0 0 1 0 1 .82 .82 0 0 1-.9 .4l-.1-.2M116 183.7a.82 .82 0 0 1 .7 .5 .82 .82 0 0 1-.1 .9l-.1 .2a.76 .76 0 0 1-.7-.5 .76 .76 0 0 1 .1-.8zM116.2 183.7a1.01 1.01 0 0 1 .1 1.5M116.2 183.5a.53 .53 0 0 1 .7-.1 .53 .53 0 0 1 .2 .6 .91 .91 0 0 1-.8 1.5l-.1-.2"/>
<path d="M116.3 183.2a.69 .69 0 0 1 .7 .1 .69 .69 0 0 1 .2 .7 1.25 1.25 0 0 1-.8 1.8 2.04 2.04 0 0 1-.1-2.6zM116.3 182.6a2.58 2.58 0 0 0 .2 3.5 1.62 1.62 0 0 0 .9-2l-.4-1.5M116.3 182.4v.2M116.3 182.6h1.7l.5 1.5a1.83 1.83 0 0 1-.9 2.1h-1M116.3 182.3v.1M116.3 182.4h.1M116.3 182.4h1.6h-1.6M116.6 183l-.5 .3-.2 .7M117.8 182.3l.1 .3M49.5 238h47M49.9 236.8h46.2M56 227.2h34"/>
<path d="M60.2 224h25.7M67.5 238v6h10v-6M88.6 226h-31.2h31.2M67.6 252.8l.3 1.9a3.5 3.5 0 0 0 2.5 3.2M67.8 250.6a3.5 3.5 0 0 1 2.6-3.6 4.1 4.1 0 0 1 2.5 4 6.9 6.9 0 0 1-1.9 6.6 1.96 1.96 0 0 1-2.6-1.5l-.7-3M68.1 249.9a3 3 0 0 1 2.5-1.9 4.9 4.9 0 0 1 1.9 5.2 3.5 3.5 0 0 1-2.1 3.6l-.8-.2-1-.9M68.4 249.5a1.13 1.13 0 0 1 1.8 .8 5.2 5.2 0 0 1-.3 5.8 1.6 1.6 0 0 1-1.9-1.7l-.3-1.3a4.7 4.7 0 0 1 .7-3.6zM68.4 250a.99 .99 0 0 1 1.1-.2 .99 .99 0 0 1 .6 .8l.1 .4a4.5 4.5 0 0 1-.4 4.7 1.65 1.65 0 0 1-1.8-1.8l-.1-.4a4.5 4.5 0 0 1 .5-3.5zM68.5 250a1.1 1.1 0 0 1 1.1-.1 1.1 1.1 0 0 1 .6 1 4.5 4.5 0 0 1-.4 4.7 1.36 1.36 0 0 1-1.6-1.4l-.3-1.6a3.9 3.9 0 0 1 .6-2.6zM69 248.7a1.64 1.64 0 0 1 1.8-.7 1.64 1.64 0 0 1 1.3 1.5 7.3 7.3 0 0 1-.8 7.1 1.41 1.41 0 0 1-2.3-.5M69.2 247.4a1.81 1.81 0 0 1 3 .9 9 9 0 0 1-.7 9.2 1.99 1.99 0 0 1-3.2-1.4 9 9 0 0 1 .9-8.7zM69.3 244.5v.5"/>
<path d="M69.3 245h7a14.2 14.2 0 0 1 1.9 7.4h-4.4a13.9 13.9 0 0 0-1.8-7.4M69.3 244.5h6.4M69.3 245h-.6a13.9 13.9 0 0 0-.5 13 2.36 2.36 0 0 0 2.4 1.4 2.36 2.36 0 0 0 2.1-1.8 10.7 10.7 0 0 0 1.1-5.2M69.5 244.2h6M69.5 244v.2M69.5 244.2l-.2 .3M70.4 246.9a4 4 0 0 0-2.7 3.9M75.5 244v.2M75.5 244.2l.2 .3M75.7 244.5v.5M78.2 252.4a8 8 0 0 1-2.6 6.7l-.9 .3h-4.4"/>
<circle cx="51" cy="184.4" r="1.13"/>
<circle cx="51" cy="184.4" r="1.11"/>
<circle cx="51" cy="184.4" r="1.37"/>
<circle cx="51.1" cy="184.5" r=".87"/>
</g>
<g fill="#000">
<circle cx="376.3" cy="82.4" r=".18"/>
<circle cx="32.5" cy="102.5" r=".18"/>
</g>
<g fill="none" stroke="#000" stroke-width=".71">
<path d="M10.2 10h399.9v277h-399.9zM70.2 6.6v3.4M140.2 6.6v3.4M207.3 5h5.8l-2.9 5zM210.2 0v10M280.2 6.6v3.4M350.1 6.6v3.4M6.7 74.2h3.5M410.1 74.2h3.5M.2 148.5h10M5.2 145.6l5 2.9-5 2.9zM410.1 148.5l5-2.9v5.8z"/>
<path d="M410.1 148.5h10M6.7 222.7h3.5M410.1 222.7h3.5M70.2 287v3.4M140.2 287v3.4M210.2 287l2.9 5h-5.8zM210.2 287v10M280.2 287v3.4M350.1 287v3.4"/>
</g>
<path d="M230.1 247h180v40h-180zM275.2 247v40M299 255h111.1M299 247v40M230.1 274h68.9M230.1 261h68.9M299 279h111.1M299 267h111.1M327.9 279v8M368.9 279v8" fill="none" stroke="#000" stroke-width=".51"/>
<g fill="none" stroke="#000" stroke-width=".3">
<path d="M134.9 38.7l8.4 31.1M275.3 38.9l-18.8 42.5M257.1 79l.9 .4-1.5 2zM326.3 127.2l2.2-1.3-1.5 2zM328.5 125.9l-53.8 50.8h-2.5M217.9 218.9h188.5v19.8h-188.5zM104.7 236.2v13.8M217.9 224h188.5M217.9 228.5h188.5M217.9 233.6h188.5M230.3 224v14.7M244.2 224v14.7"/>
<path d="M287.9 224v14.7M75.7 245h32.1M77.5 244h30.3M104.1 241.5h1.1l-.5 2.5zM104.6 245v.1M104.7 245l.5 2.5h-1.1zM105.7 246.4l4.7 6.2h2.5M105.7 246l.8 .7-.8 .5"/>
<circle cx="134" cy="35.1" r="3.7"/>
<circle cx="276.8" cy="35.4" r="3.7"/>
<circle cx="117.2" cy="182.5" r="6.1"/>
<circle cx="73" cy="244.8" r="24.4"/>
</g>
<g fill="#000" stroke="#000" stroke-width=".3">
<path d="M144.7 70.5l.1 .5zM144.6 70.3l.2 .7zM144.4 70l.4 1zM144.2 69.9l.6 1.1zM143.9 69.8l.9 1.2zM143.6 69.8h.3l.9 1.2zM143.4 69.8h.2l1.2 1.2zM143.1 69.9l.3-.1 1.4 1.2zM142.9 70l.2-.1 1.7 1.1zM142.7 70.1l.2-.1 1.9 1zM142.7 70.1l2.1 .9-2.3-.6zM142.5 70.4l2.3 .6-2.4-.4z"/>
<path d="M142.4 70.6l2.4 .4-2.5-.1zM142.3 70.9l2.5 .1-2.5 .1zM142.3 71.1l2.5-.1-2.4 .4zM142.4 71.4l2.4-.4-2.3 .6zM142.5 71.6l2.3-.6-2.1 .9zM142.7 71.9l2.1-.9-1.9 1.1zM142.9 72.1l1.9-1.1-1.7 1.2zM143.1 72.2l1.7-1.2-1.4 1.2zM143.4 72.2l1.4-1.2-1.2 1.3zM144.8 71l-1.2 1.3zM144.8 71l-.9 1.2zM144.8 71l-.6 1.1z"/>
<path d="M144.8 71l-.4 .9zM144.8 71l-.2 .8zM144.8 71l-.1 .5zM144.8 71v.3zM257.1 79l.9 .4-1.5 2zM326.3 127.2l2.2-1.3-1.5 2zM104.1 241.5h1.1l-.5 2.5zM104.7 245l.5 2.5h-1.1zM104.6 245l1.9 1.7-.8 .6z"/>
</g>
<g font-size="7.2">
<text x="201.2" y="28.5">MESA</text>
<text x="188.3" y="37.2">SCALE 1 : 15</text>
<text x="114.8" y="174">D</text>
<text x="57" y="203.8">DETAIL D</text>
<text x="52.6" y="212.4">SCALE 1 : 5</text>
</g>
<g font-size="6.3">
<text x="329.4" y="275.4">3DOF-1T-03-ENS01</text>
<text x="345" y="285.6">A3</text>
</g>
<text font-size="4.8" x="300.6" y="261.7">PLATFORM 3DOF 1T</text>
<g font-size="4.2">
<text x="34" y="9.6">6</text>
<text x="104" y="9.6">5</text>
<text x="174" y="9.6">4</text>
<text x="244" y="9.6">3</text>
<text x="314" y="9.6">2</text>
<text x="384" y="9.6">1</text>
<text x="6.8" y="38.7">D</text>
<text x="410.6" y="38.7">D</text>
<text x="7" y="112.9">C</text>
<text x="410.8" y="112.9">C</text>
<text x="7" y="187.1">B</text>
<text x="410.8" y="187.1">B</text>
<text x="343.1" y="252.8">SIMUMAK</text>
<text x="7" y="261.3">A</text>
<text x="410.8" y="261.3">A</text>
<text x="382.5" y="285">7</text>
<text x="393" y="285">8</text>
<text x="34" y="290.4">6</text>
<text x="104" y="290.4">5</text>
<text x="174" y="290.4">4</text>
<text x="244" y="290.4">3</text>
<text x="314" y="290.4">2</text>
<text x="384" y="290.4">1</text>
</g>
<g font-size="3.5">
<text x="231.1" y="251.4">DRAWN</text>
<text x="230.9" y="264.6">CHECKED</text>
<text x="300.3" y="274.5">DWG NO:</text>
<text x="231.3" y="278.2">APPROVED</text>
<text x="299.9" y="282.6">REV</text>
<text x="328.5" y="283">SIZE</text>
<text x="370.9" y="285">SHEET</text>
<text x="387.4" y="285">OF</text>
</g>
<g font-size="3.4">
<text x="133" y="36.4">1</text>
<text x="275.8" y="36.7">2</text>
<text x="171.2" y="177.7">Cabeza articulada. M30 rosca derecha. INA/FAG. Ref: GAKL30-PW</text>
<text x="220.2" y="227.5">ITEM</text>
<text x="234" y="227.5">QTY</text>
<text x="254.9" y="227.5">PART NUMBER</text>
<text x="303.1" y="222.7">PARTS LIST</text>
<text x="336.3" y="227.5">DESCRIPTION</text>
<text x="223.1" y="232.3">1</text>
<text x="236.3" y="232.3">1</text>
<text x="245.1" y="232.3">3DOF-15T-V003-SMESA01</text>
<text x="288.8" y="232.3">Conjunto soldado de perfiles estructurales, tacos para rotulas y chapa.</text>
<text x="103.1" y="238.8" transform="rotate(-90 103.1 238.8)">5</text>
<text x="223.1" y="237.4">2</text>
<text x="236.3" y="237.4">3</text>
<text x="245.1" y="237.4">3DOF-15T-V003-CART01</text>
<text x="288.8" y="237.4">Cabeza articulada. INA/FAG. M30. Macho. Rosca derecha. Ref: GAKL30-PW</text>
<text x="113.7" y="253.6">Al roscar la cabeza articulada dejar separación de 5 mm con el taco.</text>
</g>
<g font-size="2.7">
<text x="234.5" y="257.1">Antonio Garcia</text>
<text x="277.3" y="255.2">03/10/2013</text>
<text x="277" y="268.7">09/10/2013</text>
<text x="234.2" y="270.2">Yolando Garrido</text>
</g>
</svg>
